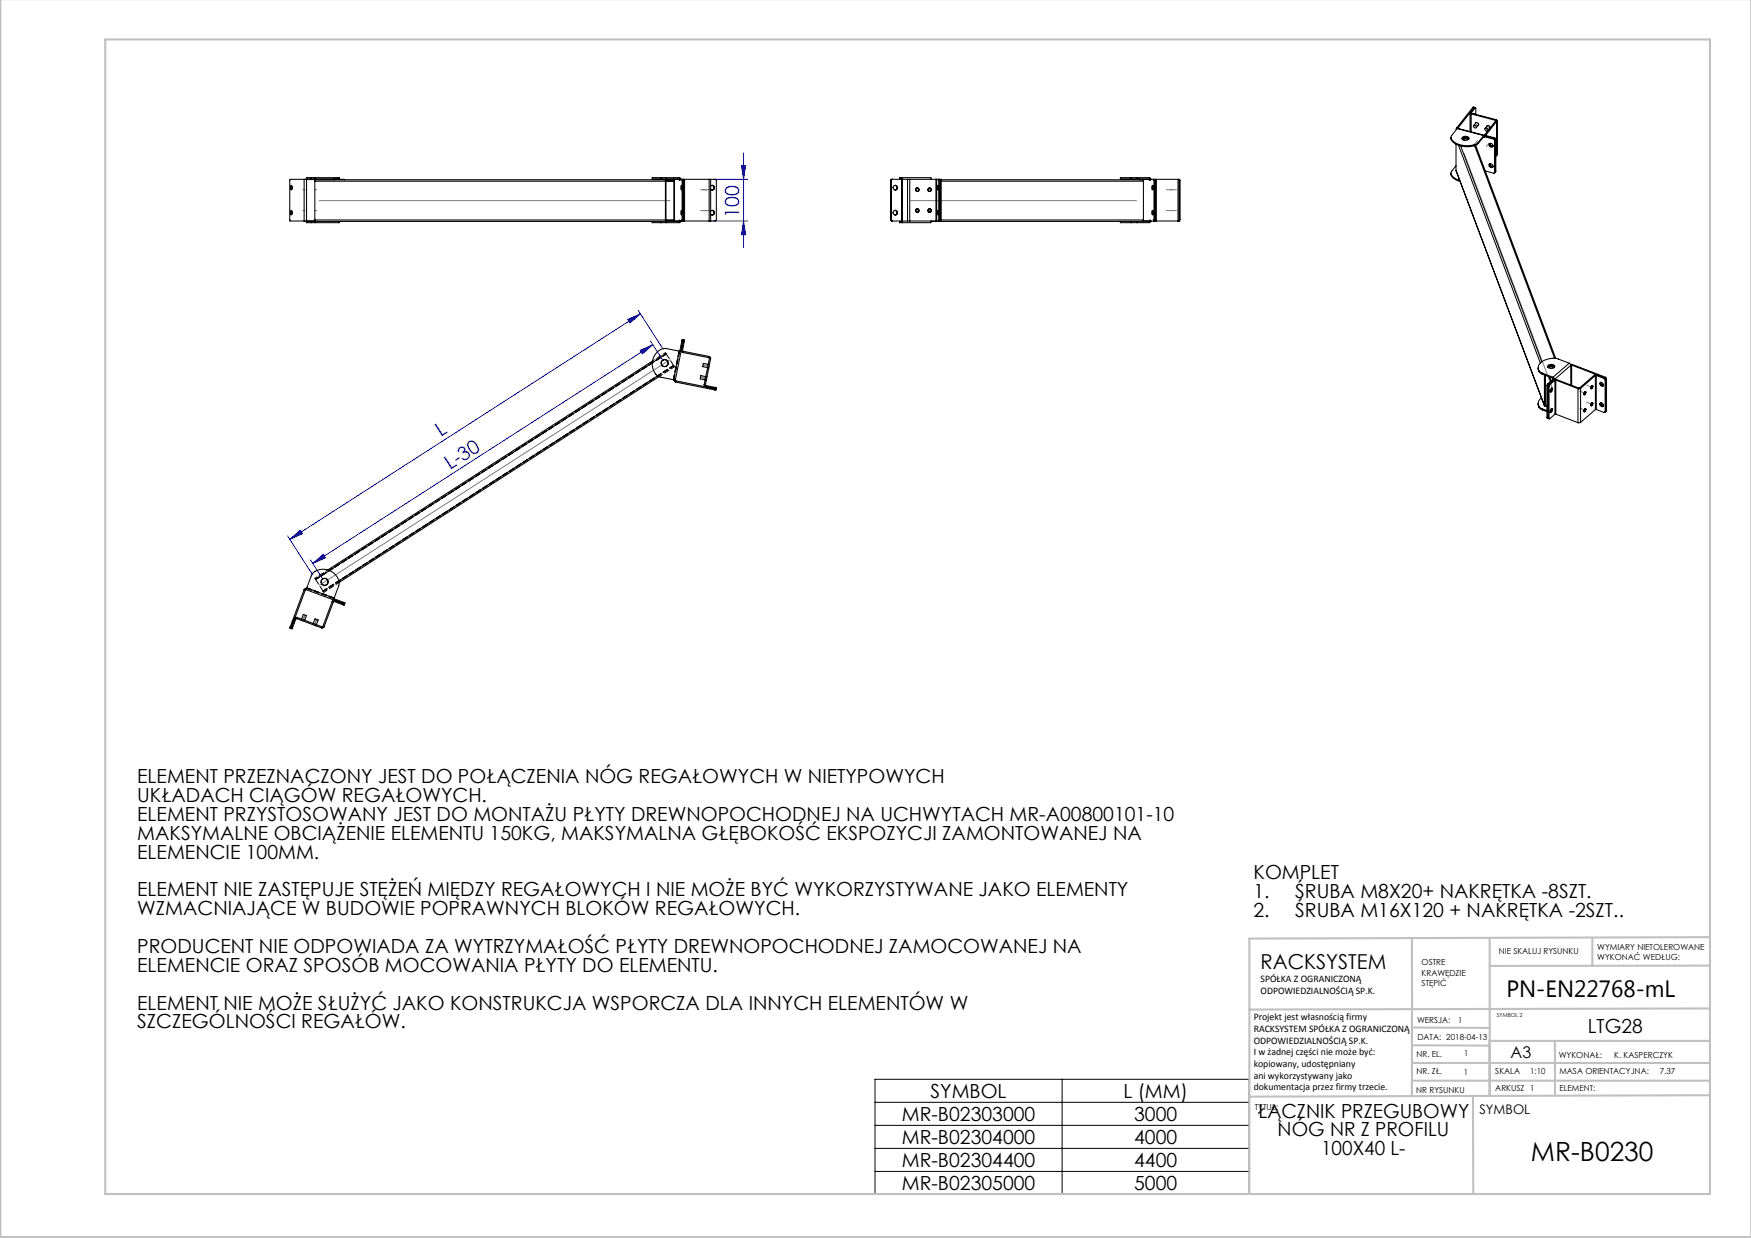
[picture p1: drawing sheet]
<svg xmlns="http://www.w3.org/2000/svg" width="420mm" height="297mm" viewBox="0 0 420 297" stroke-linecap="round" stroke-linejoin="round" font-family="sans-serif">
<g fill="none" stroke="#00f" stroke-width=".24">
<path d="M177.8 39.7h1.1l-.6 3.3zM178.3 36.7v22.7M171.1 43h8.2M171.1 53h8.2M178.3 53l.6 3.3h-1.1zM150.6 76.6l3-1.3-2.5 2.2zM153.1 74.4l6 9.4M153.6 75.3l-84.1 54.1M153.5 84.1l3.1-1.4-2.5 2.2zM156 81.9l2.9 4.4M156.6 82.7l-81.6 52.5M69 128.6l6 9.3"/>
<path d="M69.5 129.4l2.5-2.2 .6 .8zM74.5 134.3l2.8 4.5M75 135.2l2.5-2.2 .6 .8z"/>
</g>
<path d="M209.9 258.9h89.7v27.7h-89.7zM254.8 258.9v27.7M209.9 264.5h89.7M209.9 270h89.7M209.9 275.5h89.7M209.9 281h89.7" fill="none" stroke="#000" stroke-width=".24"/>
<g fill="none" stroke="#c0c0c0" stroke-width=".5">
<path d="M.1 -.1v296.9h419.9M25.2 9.5h385v276.9h-385zM338.7 225.2v37.8M357.3 225v37.9v-13.2M382 225.4v6.3M410.1 224.8l-110.4 .4v61.2M410.1 231.7h-52.8M338.7 259.3h71.5M338.7 255h71.5M338.7 250.8l18.6 .1M338.7 246.5l18.6 .1M357.3 249.7h52.9"/>
<path d="M373 249.7v13.2M410.1 241.9l-110.4 .3M353.3 262.9l.1 23.5M410.2 262.7l-110.5 .4"/>
</g>
<g fill="none" stroke="#808080" stroke-width=".25">
<path d="M351.2 36.8l21.2 56.4M354.4 33.7l-.6 .8M354.4 29.6l-.6 .8M357.1 30.3l-.6 .8M357.1 34.4l-.6 .8M72.6 50.5h.5M72.6 45.5h.5M75.4 50.5h.5M75.4 45.5h.5M76.6 48.1h84.1M168 50.5h2.1M168 45.5h2.1"/>
<path d="M218.5 48.1h54.1M219.7 50.5h.3M219.7 45.5h.3M222.7 50.5h.3M222.7 45.5h.3M279.7 50.5h2.5M279.7 45.5h2.5M160.7 86.3l-84.1 54.1M168 90.5l1.5 .3M168.6 87.6l1.5 .3M378.9 93.8l1.3 .5M378.9 97.9l1.3 .5"/>
<path d="M380.6 96.5l1.2 .5M380.6 92.4l1.2 .5M73.1 147.5l-.5 1.4M75.9 148.6l-.5 1.4"/>
</g>
<g fill="#00f">
<path d="M150.6 76.6l3-1.3-2.5 2.2zM69.5 129.4l2.5-2.2 .6 .8zM153.5 84.1l3.1-1.4-2.5 2.2zM75 135.2l2.5-2.2 .6 .8z"/>
<path d="M177.8 39.7h1.1l-.6 3.3zM178.3 53l.6 3.3h-1.1z"/>
</g>
<g fill="none" stroke="#000" stroke-width=".25">
<path d="M348 33l.1 .5M348.1 33.3a5.1 5.1 0 0 0 5.5 1.4M348.1 33.5a5.1 5.1 0 0 0 5.5 1.5M348.1 33.3v.2M349.2 39.8l-1 1.4-.1 .7M349.2 34.6v6.3M349.3 30.9v.2M349.4 30.8v.2M349.4 30.8h.2M349.5 30.8l-1.3 1.8-.1 .7M349.5 30.8l6.5 1.7M349.5 30.8l6.4 1.7"/>
<path d="M349.8 34.9l19.7 52.2M350.4 35l19.4 51.8M350.7 33.3l.8-.4 .8 .4M350.8 33.4l.7-.3 .8 .3M350.8 32.9l.5-.2a.62 .62 0 0 1 .8 .1 .62 .62 0 0 1 .1 .6l-.5 .3a.62 .62 0 0 1-.7-.1 .62 .62 0 0 1-.2-.7zM350.9 33.5l.7-.2 .6 .2M352.6 27.1v4.5M352.9 27.3l5.8 1.6M352.9 27.3v4.3M352.9 27.1h-.3l.3 .2M352.9 27.1l.1 .1M352.9 27.1h.1"/>
<path d="M353 27.2l5.8 1.5M353 27.2l-.1 .1M353.3 25.7l.4 .1M353.3 25.7l.6 .2M353.3 25.7l-3.9 5.1M353.6 34.7v.3M353.7 25.8l-4 5M353.7 25.8h.2M353.7 27.4h.1M353.7 34.9l19.2 51.1M353.9 25.9l.1 1.5M353.9 25.9l-1 1.2"/>
<path d="M353.9 29.6a.4 .4 0 0 1 .6-.1 .4 .4 0 0 1 0 .6M353.9 34.9l19.3 51.1M354 29.4h.1M354 29.4l-.5 .7M354.6 34.2l-1 .5M354.6 34.4l-1 .6M354.6 34.2v.2M354.7 29.9h.1M354.7 29.9l-.6 .7M355.9 32.8h.1M355.9 32.5h.2l-.2 .3M355.9 32.5l-1.3 1.7"/>
<path d="M355.9 32.8l-1.3 1.6M355.9 32.8v.1M356.1 32.8l-.2 .1M356.1 32.8h.1M356.1 32.5v.5l-.2-.1M356.1 32.8l.1-.1 2.2 .5M356.1 32.8l2.2 .6M356.1 32.3l.1 .3 .3-.1M356.1 32.3l.3 .1M356.4 32.4l.1 .1M356.4 32.4v.1M356.5 32.5l2 .6"/>
<path d="M356.6 30.3a.4 .4 0 0 1 .6-.1 .4 .4 0 0 1 .1 .6M356.8 30.1h.1M356.8 30.1l-.6 .7M357.2 34.5a.5 .5 0 0 1 .8 .1 .5 .5 0 0 1-.2 .7 .6 .6 0 0 1-.6-.8zM357.2 39.4a.5 .5 0 0 1 .8 .1 .5 .5 0 0 1-.2 .7 .6 .6 0 0 1-.6-.8zM357.3 34.4a.62 .62 0 0 0 .8 .7 .62 .62 0 0 1-.8-.7zM357.3 39.3a.62 .62 0 0 0 .8 .7 .62 .62 0 0 1-.8-.7zM357.4 34.4a.66 .66 0 0 0 .7 .6M357.4 39.3a.66 .66 0 0 0 .7 .6M357.4 30.6h.1M357.4 30.6l-.6 .7M358.3 33.4l.2 .3"/>
<path d="M358.4 33.2l.3 .3-.1 7.8M358.4 33.2l-.1 .2M358.5 33.1l.3 .3M358.5 33.1l-.1 .1M358.5 33.7v7.7l-.2 .1-2-.5M358.7 28.9l.1 .1M358.7 28.9v.2M358.8 29l-2.7 3.3M358.8 29l.2 .1M358.8 33.4l-.3 .3M358.8 33.4v7.7M358.8 28.7l.2 .4"/>
<path d="M358.8 28.7l-.1 .2M359 29.1l-2.6 3.3M359 37.2l-.2 .3M359.1 37.1l-.1 .1M359.1 28.9l-.1 8.3M69.8 44.5l.2 .5-.1 .6-.2-.6zM69.8 50.5l.2 .5-.1 .6-.2-.6zM70 44.6v.8M70 50.6v.8M73 43h.5v10h-.5M73 43h-3.4l-.1 .3v9.6l3.5 .1M73 43v10"/>
<path d="M73.4 53l.2 .4h1.1M74.7 42.6h.9M74.7 42.9h.9M74.7 53.1h.9M74.7 53.4h.9M74.7 42.9h-1.1l-.1 .2h6.6v-.2M74.7 42.6h-1.1l-.2 .4M74.7 42.6v.3M74.7 53.1v.3M75.5 43.5l.2-.4h85.9l.2 .4v9.3l-.2 .3M75.5 52.8l.2 .3M75.5 43.5h84.1"/>
<path d="M75.5 52.8h84.1M75.5 43.5v9.3M75.5 53h-2l.1 .1h1.1M75.6 53.1h80.9M75.6 53.4h5.6M75.6 42.6h5.6M75.6 42.9h5.6M75.6 42.6v.3M75.6 53.1v.3M80.1 43.1h2.6M80.2 43v.1M81.2 42.6v.3"/>
<path d="M81.2 53.1v.3M81.4 53.1l-.2 .3M156.4 53.1v.3h2.1M156.5 53.1h2M158.5 42.6h1.4M158.5 42.9h1.4M158.5 53.1h1.4M158.5 53.4h1.4M158.5 42.6h-2.1v.3h2.1M158.5 42.6v.3M158.5 53.1v.3M159.6 52.8l.2 .3"/>
<path d="M159.6 43.5v9.3M159.7 52.8h1.9M159.7 43.5h1.9M159.7 43.5v9.3M159.8 43.1l-.2 .4M159.9 42.6h3.1l.4 .4M159.9 42.9h3l.2 .3v-.2h7M159.9 42.6v.3M159.9 53.1v.3M161.5 42.9l.2 .2h1.4M161.6 43.5v9.3M161.7 43h.1"/>
<path d="M161.7 43v.2M161.7 53h1.4M163.4 53l-.4 .4h-3.1M163.4 44.5l.1 .4-.1 .7zM163.4 50.5l.1 .4-.1 .7zM163.6 43v.3M163.6 52.7v.3M163.6 52.7h.6M163.6 43.3h.6M163.6 43.3v9.4M163.9 43v10M164.1 43l.1 .3"/>
<path d="M164.2 52.7l-.1 .3M164.2 43.3v9.4M170.1 43h.4M170.1 53h.4M170.1 53h-7v-.2l-.2 .3h-3M170.1 43v10M170.5 43h1.1l.2 .3v9.5l-.2 .2h-1.1M170.5 44.6a.54 .54 0 0 1 .7 0 .54 .54 0 0 1 0 .8 .54 .54 0 0 1-.7 0M170.5 50.6a.54 .54 0 0 1 .7 0 .54 .54 0 0 1 0 .8 .54 .54 0 0 1-.7 0M170.5 43v10M170.8 44.5a.55 .55 0 0 1 .5 .5 .55 .55 0 0 1-.5 .6 .56 .56 0 0 0 .5-.6 .56 .56 0 0 0-.5-.5zM170.8 50.5a.55 .55 0 0 1 .5 .5 .55 .55 0 0 1-.5 .6 .56 .56 0 0 0 .5-.6 .56 .56 0 0 0-.5-.5z"/>
<path d="M213.6 52.7l.3 .3h2.4M213.6 52.7h.2M213.6 43.3h.2M213.6 43.3v9.4M213.8 52.7l.3 .3M213.8 43.3v9.4M214 43l-.3 .3v9.4l.3 .3M214.1 43l-.3 .3M214.7 50.5a.55 .55 0 0 1 .5 .5 .55 .55 0 0 1-.5 .6M214.7 44.5a.55 .55 0 0 1 .5 .5 .55 .55 0 0 1-.5 .6M214.7 50.5a.55 .55 0 0 1 .5 .5 .55 .55 0 0 1-.5 .6 .55 .55 0 0 0 .5-.6 .55 .55 0 0 0-.5-.5zM214.7 44.5a.55 .55 0 0 1 .5 .5 .55 .55 0 0 1-.5 .6 .55 .55 0 0 0 .5-.6 .55 .55 0 0 0-.5-.5z"/>
<path d="M215.8 42.9l.6 .1M215.8 42.6h7.5l.1 .4M215.8 42.6v.3M215.8 53.1v.3M216.3 53h.1M216.3 43h.1M216.3 43h-2.4l-.3 .3M216.3 43v10M216.4 42.6l.1 .4M216.4 53l-.6 .1M216.4 43h1.3M216.4 53h1.3"/>
<path d="M216.4 43v10M216.5 53l-.1 .4M217.7 43h.5M217.7 53h.5M217.7 43v10M218.2 43h6.3M218.2 53h6.3M218.2 43v10M219.9 45.1h.3M219.9 50.9h.1M219.9 50.1h.1M220 50.1h.2"/>
<path d="M220.2 50.9h-.2M220.2 45.9h-.3M222.8 45.1h.3M222.8 50.9h.2M222.8 50.1h.2M222.9 50.1h.2M223.1 50.9h-.2M223.1 45.9h-.3M223.4 53.1h49.3M223.4 53l-.1 .4h-7.5M224.5 43h.2M224.5 53h.2"/>
<path d="M224.5 43v10M224.7 43h1l.1 .3M224.7 43v10M224.9 44.5l.2 .4-.1 .7zM224.9 50.5l.2 .4-.1 .7zM225.1 43l.1 .3M225.2 52.7l-.1 .3M225.2 52.7h.6M225.2 43.3h.6M225.2 43.3v9.4M225.4 43v10M225.7 43.1h48.3l.3 .4"/>
<path d="M225.8 52.8h48.5M225.8 52.7l-.1 .3h-1M225.8 43.5h48.5M225.8 43.3v9.4M268.7 53.1v.3h2.7M271.4 42.6h-2.7v.3h2.7M271.4 53.4h1.3M271.4 42.6h1.3M271.4 42.9h1.3M271.4 42.6v.3M271.4 53.1v.3M272.7 42.6h3l.4 .4"/>
<path d="M272.7 42.9h3l.1 .3 .1-.2h6.7M272.7 42.6v.3M272.7 53.1v.3M273.2 42.9l.2 .2M273.3 43h.1M273.3 43v.1M273.4 43.1h2.5M273.4 43.1h.1M274.2 53h1.7M274.3 52.8l-.3 .3M274.3 43.5v9.3M276.1 53l-.4 .4h-3"/>
<path d="M276.4 44.5l.2 .4-.1 .7-.2-.4zM276.4 50.5l.2 .4-.1 .7-.2-.4zM276.6 44.6v.8zM276.6 50.6v.8zM276.7 43l.1 .3M276.8 52.7l-.1 .3M276.8 52.7h.6M276.8 43.3h.6M276.8 43.3v9.4M277 43v10M277.3 43l.1 .3M277.4 52.7l-.1 .3"/>
<path d="M277.4 43.3v9.4M282.6 53h.2M282.6 43h.2v10M282.6 53h-6.7l-.1-.2-.1 .3h-3M282.6 43v10M282.8 43l.3 .3v9.4l-.3 .3M348 41.5l.1 .6M348.1 41.9a3.1 3.1 0 0 0 2 1.4M348.1 42.1a3.2 3.2 0 0 0 2.1 1.4M348.1 41.9v.2M349.2 40.9l.1 .1M349.2 40.9l21.3 56.5"/>
<path d="M358.8 41.1v.1M358.8 41.1l-.3 .4M156.5 87.1l-77.5 49.8M156.5 86.6l-77.9 50.1M157.7 90.2l-76.4 49.2M158.1 90.4l-76.7 49.3M161.5 91.1l.5 .1M161.7 91.1l.1 .4 .2 .2M162 91.2h.1M162 91.2l.1 .2M162 91.7l9.4 1.8M162.1 91.4l9.7 1.9"/>
<path d="M162.1 91.4l-.1 .3M162.9 84.2l-3-.6a3.6 3.6 0 0 0-3.2 5.2 2.42 2.42 0 0 0 1.8 1.7l3 .6M162.9 84.2l.5 .1M162.9 84.2l-1.4 6.9M163.1 84.1l.3 .1M163.6 81.8v-.3l.6 .1-.1 .3M163.6 81.8l.5 .1M163.6 81.8l-.5 2.5M163.7 84.1l-.3-.1v.2l.4 .4M163.7 84.1l.1 .2M163.8 84.6l6.2 1.2M163.8 84.3v.3"/>
<path d="M163.8 84.3l6.3 1.2M163.9 81.5l-1.9 9.7M164.1 81.9l-.4 2.2M168.9 92.3l.2 .4 .2 .1v-.3M168.9 92.3h.3M169.2 92.3l.1 .2M169.3 90.4l-1.2-.3-.1 .7 1.1 .3M169.3 92.5l2.2 .4M169.9 87.4l-1.2-.2-.2 .8 1.2 .2M170 85.8l.2 .2M170.1 85.5l.3 .2 .1 .3M170.1 85.5l-.1 .3"/>
<path d="M170.2 86l-1.3 6.3M170.2 86h.3M170.5 86l-1.3 6.3M171.5 92.9l.3 .1-.1 .6-.3-.1M171.5 92.9l-.1 .6M368.9 88.2l.2 .9M368.9 96.8l.2 .9M369.1 88.9l.8 .6M369.1 89.1l.8 .6M369.1 97.4l.8 .7M369.1 97.7l.8 .6M369.1 88.9v.2"/>
<path d="M369.1 97.4v.3M369.7 95.4a1.58 1.58 0 0 0-.6 2M369.9 89.7l2.7 1.2M369.9 98.1l1.2 .4M369.9 89.5v.2M369.9 98.1v.2M369.9 89.5l2.6 1M369.9 98.3l1.2 .5M370.4 90v7.3l.2 .2h.5M370.7 90l.1 7.3M370.7 97.1l.1 .2M371.1 97.3h-.3"/>
<path d="M371.1 92.5l.5 .2M371.1 92.5v7.7M371.2 92.1l-.1 .4M371.2 92.1l.5 .2M371.3 88l.3-.3h.5l.8 .3M371.3 88.1l.8-.3 .7 .3M371.4 87.6l.6-.2a.59 .59 0 0 1 .7 .1 .59 .59 0 0 1 .1 .7l-.6 .2a.59 .59 0 0 1-.7-.1 .59 .59 0 0 1-.1-.7zM371.4 88.2l.8-.2 .5 .2M371.6 92.7v7.7M371.6 90.4l.4 1.1M371.7 90.4l.4 1M371.7 92.3l-.1 .4"/>
<path d="M372.1 93.1h.1a.54 .54 0 0 1 .1 .6 .54 .54 0 0 1-.5 .3v-.4zM372.1 98h.1a.54 .54 0 0 1 .1 .6 .54 .54 0 0 1-.5 .3v-.4zM372.2 93.1l-.4 .9zM372.2 98l-.4 .9zM372.5 90.5l.4 .5M372.6 90.9l.3 .1M372.6 90.9v.1M372.8 91l-1.3 1.2-.2 .3 .1 7.9M372.8 91l-.2-.1-1.4 1.2M372.8 91v.1M372.9 91h.1M373 99.4l-1.3 1.1-.1-.1"/>
<path d="M373 91.2v8.2M373 91.2l-1.3 1.1M373.2 99.4h-.2M373.2 91.2h-.2M373.2 99.4l5.3 2M373.2 91.2v8.2M373.2 91.2l5.3 2M373.3 91l-.6 .1 .3 .1M373.3 91l-.1 .2M373.3 91l5.4 2.1M376.4 87.1l.4 .5M376.4 87.1l-2.6-1a4.4 4.4 0 0 0-4.8 1.7l.1 1.1"/>
<path d="M376.4 87.1l-3.9 3.4M376.7 87.4h.4M376.8 87.6l-3.9 3.4M376.8 87.6h.1M376.8 87.6v4.8M377 87.6l8.1 3.2v8M377 87.6h-.2M377 87.6v4.8M377.1 87.4l8 3.1M377.1 87.4l-.1 .2M378.5 93.2v8.2M378.7 93.1l-.2 .1"/>
<path d="M378.9 93.1h-.2M378.9 93.1l.2 .1M379.1 93.2h-.6M379.1 93.2v8.1M379.9 94.7h.1M379.9 98.8h.1M380.1 94h.2l.1 .2a.29 .29 0 0 1-.1 .4 .29 .29 0 0 1-.4 0zM380.1 98.1l.2-.1 .1 .3a.29 .29 0 0 1-.1 .4 .29 .29 0 0 1-.4 0zM380.1 94h.2l.1 .3a.3 .3 0 0 1-.1 .3 .3 .3 0 0 1-.4 0zM380.2 93.9h.1M380.2 98h.1M381.6 93.2l.1 .1"/>
<path d="M381.6 97.3h.1M381.8 92.6l.2-.1v.3a.29 .29 0 0 1 0 .4 .29 .29 0 0 1-.4-.1zM381.8 96.7l.2-.1v.3a.29 .29 0 0 1 0 .3 .29 .29 0 0 1-.4 0zM381.8 92.6l.2-.1v.2l-.2 .5a.33 .33 0 0 1-.3-.3 .33 .33 0 0 1 .3-.3zM381.8 96.7l.2-.1v.2l-.2 .5a.33 .33 0 0 1-.3-.3 .33 .33 0 0 1 .3-.3zM381.9 92.5h.1M381.9 96.6h.1M382.4 90l.7-.1-.2 .2M382.4 90l-3.5 3.1M382.4 90l.3 .1M382.7 90.1l-3.6 3.1M382.7 98.3l-3.6 3"/>
<path d="M382.7 90.1v8.2M382.9 98.2l1.9 .8 .2-.2M382.9 90.1h-.2M382.9 98.2l-.2 .1M382.9 90.1v8.1M382.9 90.1l1.9 .7M383.8 91.8a.5 .5 0 0 1 .7 .2 .5 .5 0 0 1-.2 .7 .65 .65 0 0 1-.5-.9zM383.8 96.7a.5 .5 0 0 1 .7 .2 .5 .5 0 0 1-.2 .7 .65 .65 0 0 1-.5-.9zM383.9 91.7v.1a.66 .66 0 0 0 .7 .7M383.9 96.6v.1a.66 .66 0 0 0 .7 .7M384.1 91.7l.2 .5 .3 .2M384.1 96.6l.1 .4 .4 .3"/>
<path d="M384.1 91.7h.1M384.8 90.8l.2 .3M385 91.1v7.7M385.1 90.5l.2 .3M385.1 90.5l-.3 .3M385.3 98.5l-.3 .4M385.3 90.8l-.3 .3M385.3 98.5l-.3 .3M385.3 90.8v7.7M371.1 100.2l.5 .3M371.1 100.2l.5 .2M379.1 101.3l-.6 .1"/>
<path d="M69.6 150.4l-.1 .3 .3 .1M69.6 150.4l.6 .2M70.2 150.6l-.1 .3-.3-.1M71 148.5l-.8 2.1M71.2 148.4l-.2 .1M71.2 148.4l5.9 2.2M71.3 148.1l-.5 .1-.1 .2 .3 .1M71.3 148.1l6 2.3M71.3 148.1l-.1 .3M72.3 148.5l.5-1.1 .7 .3-.4 1.1M73 141.4l.2 .2M73 141.4l-3.4 9"/>
<path d="M73.2 141.6l-3.4 9.2M73.4 141.5l-.2 .1M73.4 141.5l6.6 2.4M73.4 141.5h.1M73.5 141.2h-.3l-.2 .2M73.6 141l1.1-2.9a3.6 3.6 0 0 1 6 .1 2.42 2.42 0 0 1 .5 2.4l-1.1 2.9M73.6 141l-.2 .5M73.6 141l6.5 2.5M75.1 149.6l.5-1.1 .7 .2-.4 1.2M77.3 150.4l-.2 .2M77.4 150.3l-.1 .1M77.4 150.3l.3 .1"/>
<path d="M77.7 150.4l-.2 .2h-.4M79.7 144.3l.4-.3h.2l-.1 .3M79.7 144.3l.3 .1M79.7 144.3l-2.3 6M80 144.4l-2.3 6M80 143.9l.1 .1M80.1 143.6l2.4 .9M80.1 144l2.6 .9M80.1 143.5l-.1 .4M80.2 144.3l-.2 .1M80.2 144.3l2.1 .8M80.2 143.7l-.1 .3"/>
<path d="M82.5 144.5l.3 .1-.3 .6-.2-.1M82.5 144.5l-.2 .6"/>
<circle cx="353.8" cy="30.4" r=".36"/>
<circle cx="356.5" cy="31.1" r=".36"/>
<circle cx="214.7" cy="51" r=".54"/>
<circle cx="214.7" cy="45" r=".54"/>
<circle cx="220" cy="50.5" r=".42"/>
<circle cx="220" cy="45.5" r=".42"/>
<circle cx="220" cy="50.5" r=".4"/>
<circle cx="220" cy="45.5" r=".4"/>
<circle cx="223" cy="50.5" r=".42"/>
<circle cx="223" cy="45.5" r=".42"/>
<circle cx="223" cy="50.5" r=".4"/>
<circle cx="159.4" cy="87.1" r=".85"/>
<circle cx="159.4" cy="87.1" r=".82"/>
<circle cx="77.9" cy="139.6" r=".85"/>
<circle cx="77.9" cy="139.6" r=".83"/>
</g>
<g fill="none" stroke="#000" stroke-width=".24" stroke-dasharray="1.3 .6">
<path d="M159.6 84.6l.2 .3M161.5 91.1l1.4-6.9M161.6 87.7l.2 .3M162.1 91.4l-.1 .3M162.9 84.2l-1.4 6.9M163.1 84.3l-1.4 6.8M163.3 83l.3 .1M163.6 81.8h.3M163.6 83.1h.3M163.7 84.1l-.3-.1M163.8 82l-.3-.1M163.8 84.3v.3"/>
<path d="M163.9 81.8l.2 .1M164.1 82h-.3M169.1 91.2h.3M169.1 91.1l.3 .1M169.2 92.3h-.3M169.3 92.5v.3M169.6 90.4h-.3M169.6 90.4l-.3-.1M169.7 88.2l.3 .1M170 85.8l.1-.3M170.2 86h.3M170.2 87.5l-.3-.1"/>
<path d="M170.2 87.4h-.3M170.2 93v.3M170.3 92.7l-.1 .3M171.3 93.5v-.3M171.3 93.2l.1-.3M171.5 93.2l-.1 .3M171.5 92.9v.3M75.5 138.7l.2 .3M69.7 150.3l.2 .1M69.9 150.5l-.3-.1M69.9 150.4l.3 .1M70.2 150.6l-.3-.1"/>
<path d="M70.3 149.3l-.3-.1M70.6 149.4l-.3-.1M71 148.5l-.3-.1M71.2 148.4l.1-.3M72.3 148.5l-.1 .3M73 149.1l.1-.3M73.2 141.6l-.2-.2M73.6 141l6.5 2.5M75.1 149.6l-.1 .3M75.8 150.1l.1-.2M77.3 150.4l-.2 .2M77.4 150.3l.3 .1"/>
<path d="M77.5 141.8l.2 .3M80 144.4l-.3-.1M80.1 143.6l-6.6-2.4M80.1 143.5l-6.5-2.5M80.2 144.3l.1-.3M81.2 144.4l-.1 .3M81.3 144.1l-.1 .3M82.1 145l.1-.2M82.2 144.8l.1-.3M82.4 144.8l-.1 .3M82.5 144.5l-.1 .3"/>
</g>
<path d="M161.8 88l-3.7 2.4M81.3 139.4l-3.8 2.4" fill="none" stroke="#000" stroke-width=".24" stroke-dasharray="1.3 .6" stroke-dashoffset=".3"/>
<path d="M81.4 139.7l-3.7 2.4" fill="none" stroke="#000" stroke-width=".24" stroke-dasharray="1.3 .6" stroke-dashoffset=".4"/>
<path d="M159.8 84.9l1.8 2.8M75.7 139l1.8 2.8" fill="none" stroke="#000" stroke-width=".24" stroke-dasharray="1.3 .6" stroke-dashoffset="-.1"/>
<path d="M159.6 84.6l-3.1 2M78.6 136.7l-3.1 2" fill="none" stroke="#000" stroke-width=".24" stroke-dasharray="1.3 .6" stroke-dashoffset=".7"/>
<path d="M159.7 84.8l-84 54.1M159.8 84.9l-84.1 54.1M161.6 87.7l-84.1 54.1M161.6 87.7l-3.9 2.5M161.6 87.8l-84.1 54.1" fill="none" stroke="#000" stroke-width=".24" stroke-dasharray="1.3 .6" stroke-dashoffset=".2"/>
<path d="M159.8 84.9l-3.3 2.2" fill="none" stroke="#000" stroke-width=".24" stroke-dasharray="1.3 .6" stroke-dashoffset=".5"/>
<path d="M79 136.9l-3.3 2.1" fill="none" stroke="#000" stroke-width=".24" stroke-dasharray="1.3 .6" stroke-dashoffset=".6"/>
<text font-size="6.3" x="367.2" y="278.5">MR-B0230</text>
<text font-size="5.6" x="361.3" y="239.1">PN-EN22768-mL</text>
<text font-size="4.9" x="302.4" y="232.4">RACKSYSTEM</text>
<g font-size="4.7" fill="#00f">
<text x="177.3" y="52.3" transform="rotate(-90 177.3 52.3)">100</text>
<text x="105.7" y="104.9" transform="rotate(-33 105.7 104.9)">L</text>
<text x="108" y="112.7" transform="rotate(-33 108 112.7)">L-30</text>
</g>
<g font-size="4.7">
<text x="32.9" y="187.9">ELEMENT PRZEZNACZONY JEST DO POŁĄCZENIA NÓG REGAŁOWYCH W NIETYPOWYCH</text>
<text x="32.9" y="192.4">UKŁADACH CIĄGÓW REGAŁOWYCH.</text>
<text x="32.9" y="196.9">ELEMENT PRZYSTOSOWANY JEST DO MONTAŻU PŁYTY DREWNOPOCHODNEJ NA UCHWYTACH MR-A00800101-10</text>
<text x="32.9" y="201.5">MAKSYMALNE OBCIĄŻENIE ELEMENTU 150KG, MAKSYMALNA GŁĘBOKOŚĆ EKSPOZYCJI ZAMONTOWANEJ NA</text>
<text x="32.9" y="206">ELEMENCIE 100MM.</text>
<text x="32.9" y="215">ELEMENT NIE ZASTĘPUJE STĘŻEŃ MIĘDZY REGAŁOWYCH I NIE MOŻE BYĆ WYKORZYSTYWANE JAKO ELEMENTY</text>
<text x="300.7" y="211">KOMPLET</text>
<text x="300.7" y="215.5">1.</text>
<text x="310.7" y="215.5">ŚRUBA M8X20+ NAKRĘTKA -8SZT.</text>
<text x="32.9" y="219.6">WZMACNIAJĄCE W BUDOWIE POPRAWNYCH BLOKÓW REGAŁOWYCH.</text>
<text x="300.7" y="220">2.</text>
<text x="310.7" y="220">ŚRUBA M16X120 + NAKRĘTKA -2SZT..</text>
<text x="32.9" y="228.6">PRODUCENT NIE ODPOWIADA ZA WYTRZYMAŁOŚĆ PŁYTY DREWNOPOCHODNEJ ZAMOCOWANEJ NA</text>
<text x="32.9" y="233.2">ELEMENCIE ORAZ SPOSÓB MOCOWANIA PŁYTY DO ELEMENTU.</text>
<text x="32.9" y="242.2">ELEMENT NIE MOŻE SŁUŻYĆ JAKO KONSTRUKCJA WSPORCZA DLA INNYCH ELEMENTÓW W</text>
<text x="32.9" y="246.7">SZCZEGÓLNOŚCI REGAŁÓW.</text>
<text x="380.9" y="247.8">LTG28</text>
<text x="223.2" y="263.4">SYMBOL</text>
<text x="269.5" y="263.4">L (MM)</text>
<text x="216.3" y="268.9">MR-B02303000</text>
<text x="272" y="268.9">3000</text>
<text x="301.6" y="268.1">ŁĄCZNIK PRZEGUBOWY</text>
<text x="216.3" y="274.4">MR-B02304000</text>
<text x="272" y="274.4">4000</text>
<text x="306.5" y="272.6">NÓG NR Z PROFILU</text>
<text x="216.3" y="280">MR-B02304400</text>
<text x="272" y="280">4400</text>
<text x="316.9" y="277.1">100X40 L-</text>
<text x="216.3" y="285.5">MR-B02305000</text>
<text x="272" y="285.5">5000</text>
</g>
<text font-size="3.9" x="362.3" y="253.8">A3</text>
<text font-size="3.2" x="354.9" y="267.2">SYMBOL</text>
<g font-size="2.4">
<text x="302.4" y="235.6">SPÓŁKA Z OGRANICZONĄ</text>
<text x="302.4" y="238.4">ODPOWIEDZIALNOŚCIĄ SP.K.</text>
<text x="300.7" y="244.7">Projekt jest własnością firmy</text>
<text x="300.7" y="247.5">RACKSYSTEM SPÓŁKA Z OGRANICZONĄ</text>
<text x="300.7" y="250.3">ODPOWIEDZIALNOŚCIĄ SP.K.</text>
<text x="300.7" y="253.1">I w żadnej części nie może być:</text>
<text x="300.7" y="256">kopiowany, udostępniany</text>
<text x="300.7" y="258.8">ani wykorzystywany jako</text>
<text x="300.7" y="261.6">dokumentacja przez firmy trzecie.</text>
</g>
<g font-size="2">
<text x="383.1" y="227.9">WYMIARY NIETOLEROWANE</text>
<text x="341" y="231.6">OSTRE</text>
<text x="359.5" y="228.9">NIE SKALUJ RYSUNKU</text>
<text x="383.1" y="230.4">WYKONAĆ WEDŁUG:</text>
<text x="341" y="234.1">KRAWĘDZIE</text>
<text x="341" y="236.6">STĘPIĆ</text>
<text x="339.9" y="245.4">WERSJA:</text>
<text x="349.8" y="245.4">1</text>
<text x="340" y="249.4">DATA: 2018-04-13</text>
<text x="339.8" y="257.6">NR. ZŁ.</text>
<text x="339.8" y="253.5">NR. EL.</text>
<text x="351.2" y="257.8">1</text>
<text x="351.2" y="253.4">1</text>
<text x="358.7" y="257.7">SKALA</text>
<text x="367" y="257.7">1:10</text>
<text x="373.9" y="253.8">WYKONAŁ:</text>
<text x="374.1" y="257.7">MASA ORIENTACYJNA:</text>
<text x="387.2" y="253.8">K. KASPERCZYK</text>
<text x="398.1" y="257.7">7.37</text>
<text x="339.7" y="262.3">NR RYSUNKU</text>
<text x="358.7" y="261.7">ARKUSZ 1</text>
<text x="374.1" y="261.7">ELEMENT:</text>
<text x="301" y="266.4">TYTUŁ:</text>
</g>
<text font-size="1.3" x="359" y="244">SYMBOL 2</text>
</svg>
